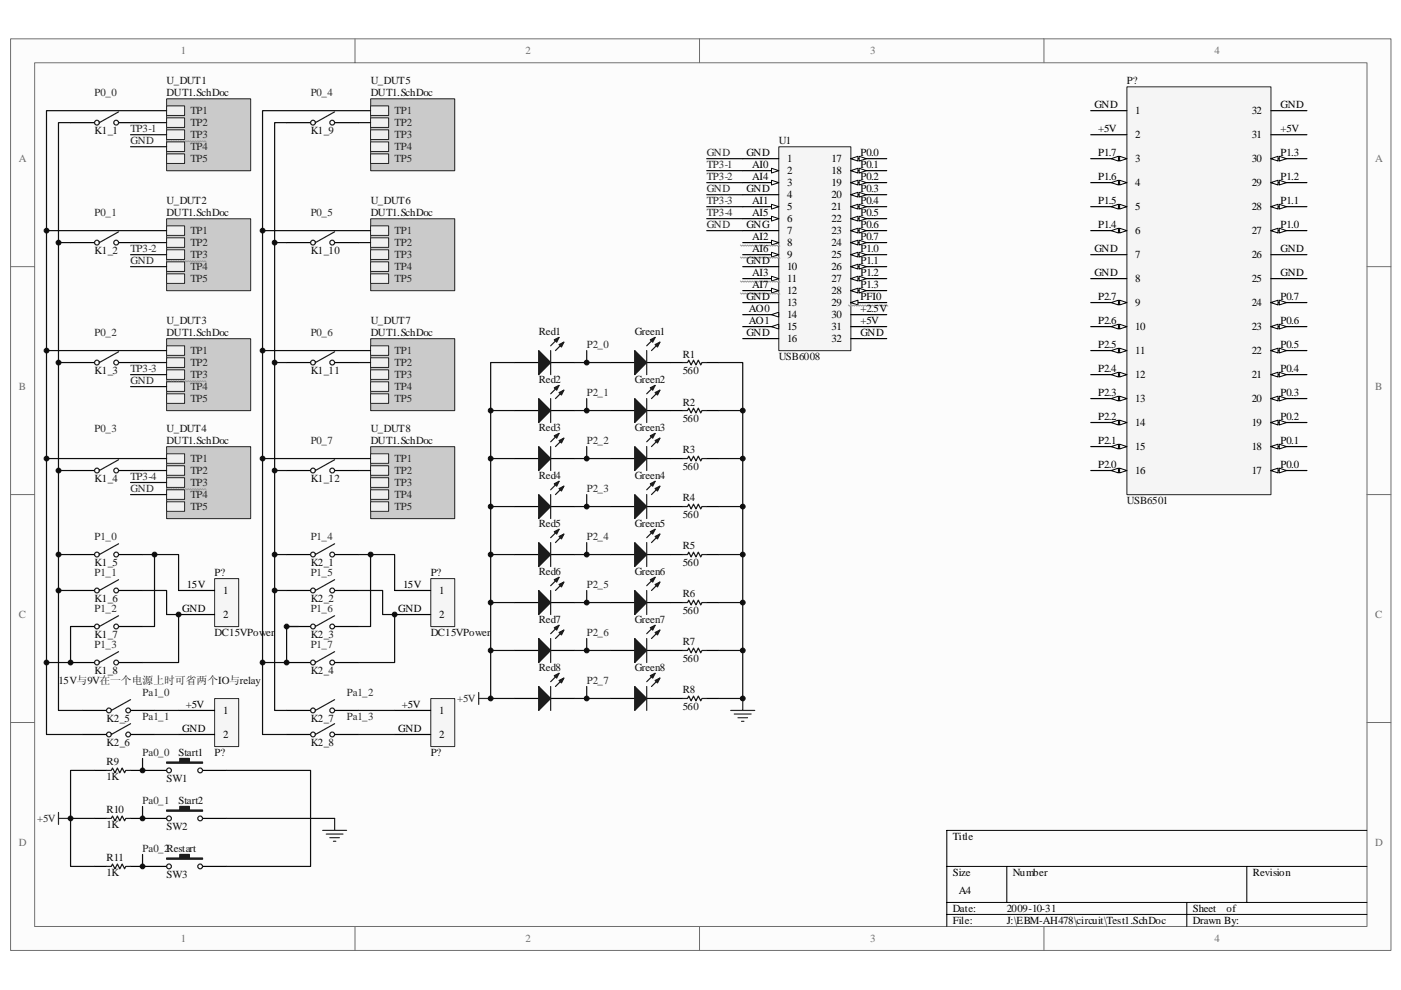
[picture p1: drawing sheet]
<svg xmlns="http://www.w3.org/2000/svg" width="297mm" height="210mm" viewBox="0 0 297 210" stroke-linecap="round" stroke-linejoin="round" font-family="sans-serif">
<path d="M2.3 8.3h292.6v193.3h-292.6z" fill="#fcfcfc"/>
<path d="M2.2 8.2h292.7v193.4h-292.7z" fill="none" stroke="#6e6e6e" stroke-width=".21"/>
<path d="M7.4 13.3h282.4v183.2h-282.4z" fill="#fcfcfc"/>
<g fill="none" stroke="#6e6e6e" stroke-width=".21">
<path d="M7.3 13.3h282.5v183.2h-282.5zM75.3 8.2v5.1M148.3 8.2v5.1M221.3 8.2v5.1M2.2 56.6h5.1M289.8 56.6h5.1M2.2 104.9h5.1M289.8 104.9h5.1M2.2 153.2h5.1M289.8 153.2h5.1M75.3 196.5v5.1M148.3 196.5v5.1"/>
<path d="M221.3 196.5v5.1"/>
</g>
<path d="M289.8 176.1h-89.1v20.4M200.7 183.8h89.1M200.7 191.4h89.1M200.7 194h89.1M213.5 183.8v7.6M251.6 191.4v5.1M264.3 183.8v7.6" fill="none" stroke="#000" stroke-width=".21"/>
<path d="M35.3 21h17.8v15.2h-17.8z" fill="#cacaca"/>
<path d="M35.3 21h17.8v15.2h-17.8z" fill="none" stroke="#262626" stroke-width=".21"/>
<g fill="#f0f0f0" stroke="#262626" stroke-width=".21">
<path d="M35.3 22.5h3.8v2h-3.8z" fill-rule="evenodd"/>
<path d="M35.3 25h3.8v2h-3.8z" fill-rule="evenodd"/>
<path d="M35.3 27.5h3.8v2.1h-3.8z" fill-rule="evenodd"/>
</g>
<path d="M35.3 29.8l.3 .3 .2-.3 .3 .3 .2-.3 .3 .3 .2-.3 .3 .3 .3-.3 .2 .3 .3-.3 .2 .3 .3-.3 .2 .3 .3-.3 .2 .3 .3-.3 .2 .3 .3-.3 .2 .3 .3-.3 .3 .3 .2-.3 .3 .3 .2-.3 .3 .3 .2-.3 .3 .3 .2-.3 .3 .3 .2-.3 .3 .3 .3-.3 .2 .3" fill="none" stroke="#9f9f9f" stroke-width=".21"/>
<g fill="#f0f0f0" stroke="#262626" stroke-width=".21">
<path d="M35.3 30.1h3.8v2h-3.8z" fill-rule="evenodd"/>
<path d="M35.3 32.6h3.8v2.1h-3.8z" fill-rule="evenodd"/>
</g>
<path d="M35.3 46.4h17.8v15.3h-17.8z" fill="#cacaca"/>
<path d="M35.3 46.4h17.8v15.3h-17.8z" fill="none" stroke="#262626" stroke-width=".21"/>
<g fill="#f0f0f0" stroke="#262626" stroke-width=".21">
<path d="M35.3 47.9h3.8v2h-3.8z" fill-rule="evenodd"/>
<path d="M35.3 50.4h3.8v2.1h-3.8z" fill-rule="evenodd"/>
<path d="M35.3 53h3.8v2h-3.8z" fill-rule="evenodd"/>
</g>
<path d="M35.3 55.3l.3 .2 .2-.2 .3 .2 .2-.2 .3 .2 .2-.2 .3 .2 .3-.2 .2 .2 .3-.2 .2 .2 .3-.2 .2 .2 .3-.2 .2 .2 .3-.2 .2 .2 .3-.2 .2 .2 .3-.2 .3 .2 .2-.2 .3 .2 .2-.2 .3 .2 .2-.2 .3 .2 .2-.2 .3 .2 .2-.2 .3 .2 .3-.2 .2 .2" fill="none" stroke="#9f9f9f" stroke-width=".21"/>
<g fill="#f0f0f0" stroke="#262626" stroke-width=".21">
<path d="M35.3 55.5h3.8v2.1h-3.8z" fill-rule="evenodd"/>
<path d="M35.3 58.1h3.8v2h-3.8z" fill-rule="evenodd"/>
</g>
<path d="M35.3 71.9h17.8v15.2h-17.8z" fill="#cacaca"/>
<path d="M35.3 71.8h17.8v15.3h-17.8z" fill="none" stroke="#262626" stroke-width=".21"/>
<g fill="#f0f0f0" stroke="#262626" stroke-width=".21">
<path d="M35.3 73.3h3.8v2.1h-3.8z" fill-rule="evenodd"/>
<path d="M35.3 75.9h3.8v2h-3.8z" fill-rule="evenodd"/>
<path d="M35.3 78.4h3.8v2.1h-3.8z" fill-rule="evenodd"/>
</g>
<path d="M35.3 80.7l.3 .3 .2-.3 .3 .3 .2-.3 .3 .3 .2-.3 .3 .3 .3-.3 .2 .3 .3-.3 .2 .3 .3-.3 .2 .3 .3-.3 .2 .3 .3-.3 .2 .3 .3-.3 .2 .3 .3-.3 .3 .3 .2-.3 .3 .3 .2-.3 .3 .3 .2-.3 .3 .3 .2-.3 .3 .3 .2-.3 .3 .3 .3-.3 .2 .3" fill="none" stroke="#9f9f9f" stroke-width=".21"/>
<g fill="#f0f0f0" stroke="#262626" stroke-width=".21">
<path d="M35.3 81h3.8v2h-3.8z" fill-rule="evenodd"/>
<path d="M35.3 83.5h3.8v2.1h-3.8z" fill-rule="evenodd"/>
</g>
<path d="M35.3 94.8h17.8v15.2h-17.8z" fill="#cacaca"/>
<path d="M35.3 94.7h17.8v15.3h-17.8z" fill="none" stroke="#262626" stroke-width=".21"/>
<g fill="#f0f0f0" stroke="#262626" stroke-width=".21">
<path d="M35.3 96.2h3.8v2.1h-3.8z" fill-rule="evenodd"/>
<path d="M35.3 98.8h3.8v2h-3.8z" fill-rule="evenodd"/>
<path d="M35.3 101.3h3.8v2.1h-3.8z" fill-rule="evenodd"/>
</g>
<path d="M35.3 103.6l.3 .3 .2-.3 .3 .3 .2-.3 .3 .3 .2-.3 .3 .3 .3-.3 .2 .3 .3-.3 .2 .3 .3-.3 .2 .3 .3-.3 .2 .3 .3-.3 .2 .3 .3-.3 .2 .3 .3-.3 .3 .3 .2-.3 .3 .3 .2-.3 .3 .3 .2-.3 .3 .3 .2-.3 .3 .3 .2-.3 .3 .3 .3-.3 .2 .3" fill="none" stroke="#9f9f9f" stroke-width=".21"/>
<g fill="#f0f0f0" stroke="#262626" stroke-width=".21">
<path d="M35.3 103.9h3.8v2h-3.8z" fill-rule="evenodd"/>
<path d="M35.3 106.4h3.8v2.1h-3.8z" fill-rule="evenodd"/>
</g>
<g fill="none" stroke="#000" stroke-width=".25">
<path d="M15 26h5M25.1 26h5.1M15 51.5h5M25.1 51.5h5.1M15 76.9h5M25.1 76.9h5.1M15 99.8h5M25.1 99.8h5.1M15 117.6h5M25.1 117.6h5.1M15 125.2h5M15 132.9h5"/>
<path d="M25.1 125.2h5.1M25.1 132.9h5.1M15 140.5h5M25.1 140.5h5.1"/>
</g>
<g fill="none" stroke="#1c1c1c" stroke-width=".25">
<path d="M25.1 23.7l-4 2.3M25.1 49.2l-4 2.3M25.1 74.6l-4 2.3M25.1 97.5l-4 2.3M25.1 115.3l-4 2.3M25.1 123l-4 2.2M25.1 130.6l-4 2.3M25.1 138.2l-4 2.3"/>
<circle cx="20.5" cy="26" r=".51"/>
<circle cx="24.6" cy="26" r=".51"/>
<circle cx="20.5" cy="51.5" r=".51"/>
<circle cx="24.6" cy="51.5" r=".51"/>
<circle cx="20.5" cy="76.9" r=".51"/>
<circle cx="24.6" cy="76.9" r=".51"/>
<circle cx="20.5" cy="99.8" r=".51"/>
<circle cx="24.6" cy="99.8" r=".51"/>
<circle cx="20.5" cy="117.6" r=".51"/>
<circle cx="24.6" cy="117.6" r=".51"/>
<circle cx="20.5" cy="125.2" r=".51"/>
<circle cx="20.6" cy="132.9" r=".51"/>
<circle cx="24.6" cy="125.2" r=".51"/>
<circle cx="24.6" cy="132.9" r=".51"/>
<circle cx="20.5" cy="140.5" r=".51"/>
<circle cx="24.6" cy="140.5" r=".51"/>
</g>
<g fill="none" stroke="#0e0e0e" stroke-width=".25">
<path d="M15 26h-2.6v73.8h2.6M30.2 26h5.1M35.3 23.5h-25.4v117h5.1v-7.6M9.9 48.9h25.4M12.4 51.5h2.6M30.2 51.5h5.1M9.9 74.4h25.4M12.4 76.9h2.6M30.2 76.9h5.1M9.9 97.3h25.4M12.4 99.8v25.4h2.6M30.2 99.8h5.1"/>
<path d="M12.4 117.6h2.6M30.2 117.6h7.7v7.6M32.8 117.6v15.3h-2.6M30.2 125.2h5.1v5.1h2.6v10.2h-7.7"/>
</g>
<path d="M165.1 31.2h15.3v43.2h-15.3z" fill="#f5f5f5"/>
<path d="M165.1 31.1h15.3v43.3h-15.3z" fill="none" stroke="#262626" stroke-width=".21"/>
<path d="M157.5 33.7h7.6M157.5 36.2h7.6" fill="none" stroke="#000" stroke-width=".25"/>
<path d="M163.6 35.7l1.5 .5-1.5 .5z" fill="#fcfcfc" stroke="#000" stroke-width=".21"/>
<path d="M157.5 38.7h7.6" fill="none" stroke="#000" stroke-width=".25"/>
<path d="M163.6 38.2l1.5 .5-1.5 .5z" fill="#fcfcfc" stroke="#000" stroke-width=".21"/>
<path d="M157.5 41.3h7.6M157.5 43.8h7.6" fill="none" stroke="#000" stroke-width=".25"/>
<path d="M163.6 43.3l1.5 .5-1.5 .5z" fill="#fcfcfc" stroke="#000" stroke-width=".21"/>
<path d="M157.5 46.4h7.6" fill="none" stroke="#000" stroke-width=".25"/>
<path d="M163.6 45.9l1.5 .5-1.5 .5z" fill="#fcfcfc" stroke="#000" stroke-width=".21"/>
<path d="M157.5 48.9h7.6M157.5 51.5h7.6" fill="none" stroke="#000" stroke-width=".25"/>
<path d="M163.6 50.9l1.5 .6-1.5 .5z" fill="#fcfcfc" stroke="#000" stroke-width=".21"/>
<path d="M157 52l.2 .2 .3-.2 .2 .2 .3-.2 .2 .2 .3-.2 .2 .2 .3-.2 .3 .2 .2-.2 .3 .2 .2-.2 .3 .2 .2-.2 .3 .2 .2-.2 .3 .2 .2-.2 .3 .2 .2-.2 .3 .2 .3-.2 .2 .2 .3-.2 .2 .2 .3-.2 .2 .2 .3-.2 .2 .2 .3-.2 .2 .2 .3-.2 .3 .2" fill="none" stroke="#9f9f9f" stroke-width=".21"/>
<path d="M157.5 54h7.6" fill="none" stroke="#000" stroke-width=".25"/>
<path d="M163.6 53.5l1.5 .5-1.5 .5z" fill="#fcfcfc" stroke="#000" stroke-width=".21"/>
<path d="M157 54.5l.2 .3 .3-.3 .2 .3 .3-.3 .2 .3 .3-.3 .2 .3 .3-.3 .3 .3 .2-.3 .3 .3 .2-.3 .3 .3 .2-.3 .3 .3 .2-.3 .3 .3 .2-.3 .3 .3 .2-.3 .3 .3 .3-.3 .2 .3 .3-.3 .2 .3 .3-.3 .2 .3 .3-.3 .2 .3 .3-.3 .2 .3 .3-.3 .3 .3" fill="none" stroke="#9f9f9f" stroke-width=".21"/>
<path d="M157.5 56.6h7.6M157.5 59.1h7.6" fill="none" stroke="#000" stroke-width=".25"/>
<path d="M163.6 58.6l1.5 .5-1.5 .5z" fill="#fcfcfc" stroke="#000" stroke-width=".21"/>
<path d="M157 59.6l.2 .3 .3-.3 .2 .3 .3-.3 .2 .3 .3-.3 .2 .3 .3-.3 .3 .3 .2-.3 .3 .3 .2-.3 .3 .3 .2-.3 .3 .3 .2-.3 .3 .3 .2-.3 .3 .3 .2-.3 .3 .3 .3-.3 .2 .3 .3-.3 .2 .3 .3-.3 .2 .3 .3-.3 .2 .3 .3-.3 .2 .3 .3-.3 .3 .3" fill="none" stroke="#9f9f9f" stroke-width=".21"/>
<path d="M157.5 61.6h7.6" fill="none" stroke="#000" stroke-width=".25"/>
<path d="M163.6 61.1l1.5 .5-1.5 .5z" fill="#fcfcfc" stroke="#000" stroke-width=".21"/>
<path d="M157 62.1l.2 .3 .3-.3 .2 .3 .3-.3 .2 .3 .3-.3 .2 .3 .3-.3 .3 .3 .2-.3 .3 .3 .2-.3 .3 .3 .2-.3 .3 .3 .2-.3 .3 .3 .2-.3 .3 .3 .2-.3 .3 .3 .3-.3 .2 .3 .3-.3 .2 .3 .3-.3 .2 .3 .3-.3 .2 .3 .3-.3 .2 .3 .3-.3 .3 .3" fill="none" stroke="#9f9f9f" stroke-width=".21"/>
<path d="M157.5 64.2h7.6M157.5 66.7h7.6" fill="none" stroke="#000" stroke-width=".25"/>
<path d="M163.6 66.7l1.5-.5v1z" fill="#fcfcfc" stroke="#000" stroke-width=".21"/>
<path d="M157.5 69.3h7.6" fill="none" stroke="#000" stroke-width=".25"/>
<path d="M163.6 69.3l1.5-.5v1z" fill="#fcfcfc" stroke="#000" stroke-width=".21"/>
<path d="M180.4 33.7h7.6M157.5 71.8h7.6" fill="none" stroke="#000" stroke-width=".25"/>
<g fill="#fcfcfc" stroke="#000" stroke-width=".21">
<path d="M180.4 33.7l1.5-.6v1.1z"/>
<path d="M182.2 33.1l1.5 .6-1.5 .5z"/>
</g>
<path d="M180.4 36.2h7.6" fill="none" stroke="#000" stroke-width=".25"/>
<g fill="#fcfcfc" stroke="#000" stroke-width=".21">
<path d="M180.4 36.2l1.5-.5v1z"/>
<path d="M182.2 35.7l1.5 .5-1.5 .5z"/>
</g>
<path d="M180.4 38.7h7.6" fill="none" stroke="#000" stroke-width=".25"/>
<g fill="#fcfcfc" stroke="#000" stroke-width=".21">
<path d="M180.4 38.7l1.5-.5v1z"/>
<path d="M182.2 38.2l1.5 .5-1.5 .5z"/>
</g>
<path d="M180.4 41.3h7.6" fill="none" stroke="#000" stroke-width=".25"/>
<g fill="#fcfcfc" stroke="#000" stroke-width=".21">
<path d="M180.4 41.3l1.5-.5v1z"/>
<path d="M182.2 40.8l1.5 .5-1.5 .5z"/>
</g>
<path d="M180.4 43.8h7.6" fill="none" stroke="#000" stroke-width=".25"/>
<g fill="#fcfcfc" stroke="#000" stroke-width=".21">
<path d="M180.4 43.8l1.5-.5v1z"/>
<path d="M182.2 43.3l1.5 .5-1.5 .5z"/>
</g>
<path d="M180.4 46.4h7.6" fill="none" stroke="#000" stroke-width=".25"/>
<g fill="#fcfcfc" stroke="#000" stroke-width=".21">
<path d="M180.4 46.4l1.5-.5v1z"/>
<path d="M182.2 45.9l1.5 .5-1.5 .5z"/>
</g>
<path d="M180.4 48.9h7.6" fill="none" stroke="#000" stroke-width=".25"/>
<g fill="#fcfcfc" stroke="#000" stroke-width=".21">
<path d="M180.4 48.9l1.5-.5v1z"/>
<path d="M182.2 48.4l1.5 .5-1.5 .5z"/>
</g>
<path d="M180.4 51.5h7.6" fill="none" stroke="#000" stroke-width=".25"/>
<g fill="#fcfcfc" stroke="#000" stroke-width=".21">
<path d="M180.4 51.5l1.5-.6v1.1z"/>
<path d="M182.2 50.9l1.5 .6-1.5 .5z"/>
</g>
<path d="M180.4 54h7.6" fill="none" stroke="#000" stroke-width=".25"/>
<g fill="#fcfcfc" stroke="#000" stroke-width=".21">
<path d="M180.4 54l1.5-.5v1z"/>
<path d="M182.2 53.5l1.5 .5-1.5 .5z"/>
</g>
<path d="M180.4 56.6h7.6" fill="none" stroke="#000" stroke-width=".25"/>
<g fill="#fcfcfc" stroke="#000" stroke-width=".21">
<path d="M180.4 56.6l1.5-.6v1.1z"/>
<path d="M182.2 56l1.5 .6-1.5 .5z"/>
</g>
<path d="M180.4 59.1h7.6" fill="none" stroke="#000" stroke-width=".25"/>
<g fill="#fcfcfc" stroke="#000" stroke-width=".21">
<path d="M180.4 59.1l1.5-.5v1z"/>
<path d="M182.2 58.6l1.5 .5-1.5 .5z"/>
</g>
<path d="M180.4 61.6h7.6" fill="none" stroke="#000" stroke-width=".25"/>
<g fill="#fcfcfc" stroke="#000" stroke-width=".21">
<path d="M180.4 61.6l1.5-.5v1z"/>
<path d="M182.2 61.1l1.5 .5-1.5 .5z"/>
</g>
<path d="M180.4 64.2h7.6" fill="none" stroke="#000" stroke-width=".25"/>
<path d="M180.4 64.2l1.5-.5v1z" fill="#fcfcfc" stroke="#000" stroke-width=".21"/>
<path d="M179.9 64.7l.2 .2 .3-.2 .2 .2 .3-.2 .2 .2 .3-.2 .2 .2 .3-.2 .3 .2 .2-.2 .3 .2 .2-.2 .3 .2 .2-.2 .3 .2 .2-.2 .3 .2 .2-.2 .3 .2 .3-.2 .2 .2 .3-.2 .2 .2 .3-.2 .2 .2 .3-.2 .2 .2 .3-.2 .2 .2 .3-.2 .2 .2 .3-.2 .3 .2" fill="none" stroke="#9f9f9f" stroke-width=".21"/>
<g fill="none" stroke="#000" stroke-width=".25">
<path d="M60.8 26h5M70.9 26h5.1M60.8 51.5h5M70.9 51.5h5.1M60.8 76.9h5M70.9 76.9h5.1M180.4 66.7h7.6M180.4 69.3h7.6M180.4 71.8h7.6M60.8 99.8h5M70.9 99.8h5.1M60.8 117.6h5"/>
<path d="M70.9 117.6h5.1M60.8 125.2h5M60.8 132.9h5M70.9 125.2h5.1M70.9 132.9h5.1M60.8 140.5h5M70.9 140.5h5.1"/>
</g>
<g fill="none" stroke="#1c1c1c" stroke-width=".25">
<path d="M70.9 23.7l-4 2.3M70.9 49.2l-4 2.3M70.9 74.6l-4 2.3M70.9 97.5l-4 2.3M70.9 115.3l-4 2.3M70.9 123l-4 2.2M70.9 130.6l-4 2.3M70.9 138.2l-4 2.3"/>
<circle cx="66.4" cy="26" r=".51"/>
<circle cx="70.4" cy="26" r=".51"/>
<circle cx="66.4" cy="51.5" r=".51"/>
<circle cx="70.4" cy="51.5" r=".51"/>
<circle cx="66.4" cy="76.9" r=".51"/>
<circle cx="70.4" cy="76.9" r=".51"/>
<circle cx="66.4" cy="99.8" r=".51"/>
<circle cx="70.4" cy="99.8" r=".51"/>
<circle cx="66.4" cy="117.6" r=".51"/>
<circle cx="70.4" cy="117.6" r=".51"/>
<circle cx="66.4" cy="125.2" r=".51"/>
<circle cx="66.4" cy="132.9" r=".51"/>
<circle cx="70.4" cy="125.2" r=".51"/>
<circle cx="70.4" cy="132.9" r=".51"/>
<circle cx="66.4" cy="140.5" r=".51"/>
<circle cx="70.4" cy="140.5" r=".51"/>
</g>
<g fill="none" stroke="#0e0e0e" stroke-width=".25">
<path d="M27.7 28.6h7.6M27.7 31.1h7.6M149.8 36.2h7.7M149.8 38.7h7.7M149.8 33.7h7.7M27.7 54h7.6M27.7 56.6h7.6M149.8 43.8h7.7M149.8 46.4h7.7M149.8 41.3h7.7M149.8 48.9h7.7M27.7 79.5h7.6"/>
<path d="M27.7 82h7.6M27.7 102.3h7.6M27.7 104.9h7.6"/>
</g>
<path d="M78.6 21h17.8v15.2h-17.8z" fill="#cacaca"/>
<path d="M78.6 21h17.8v15.2h-17.8z" fill="none" stroke="#262626" stroke-width=".21"/>
<g fill="#f0f0f0" stroke="#262626" stroke-width=".21">
<path d="M78.6 22.5h3.8v2h-3.8z" fill-rule="evenodd"/>
<path d="M78.6 25h3.8v2h-3.8z" fill-rule="evenodd"/>
<path d="M78.6 27.5h3.8v2.1h-3.8z" fill-rule="evenodd"/>
<path d="M78.6 30.1h3.8v2h-3.8z" fill-rule="evenodd"/>
<path d="M78.6 32.6h3.8v2.1h-3.8z" fill-rule="evenodd"/>
</g>
<path d="M78.6 46.4h17.8v15.3h-17.8z" fill="#cacaca"/>
<path d="M78.6 46.4h17.8v15.3h-17.8z" fill="none" stroke="#262626" stroke-width=".21"/>
<g fill="#f0f0f0" stroke="#262626" stroke-width=".21">
<path d="M78.6 47.9h3.8v2h-3.8z" fill-rule="evenodd"/>
<path d="M78.6 50.4h3.8v2.1h-3.8z" fill-rule="evenodd"/>
<path d="M78.6 53h3.8v2h-3.8z" fill-rule="evenodd"/>
<path d="M78.6 55.5h3.8v2.1h-3.8z" fill-rule="evenodd"/>
<path d="M78.6 58.1h3.8v2h-3.8z" fill-rule="evenodd"/>
</g>
<path d="M78.6 71.9h17.8v15.2h-17.8z" fill="#cacaca"/>
<path d="M78.6 71.8h17.8v15.3h-17.8z" fill="none" stroke="#262626" stroke-width=".21"/>
<g fill="#f0f0f0" stroke="#262626" stroke-width=".21">
<path d="M78.6 73.3h3.8v2.1h-3.8z" fill-rule="evenodd"/>
<path d="M78.6 75.9h3.8v2h-3.8z" fill-rule="evenodd"/>
<path d="M78.6 78.4h3.8v2.1h-3.8z" fill-rule="evenodd"/>
<path d="M78.6 81h3.8v2h-3.8z" fill-rule="evenodd"/>
<path d="M78.6 83.5h3.8v2.1h-3.8z" fill-rule="evenodd"/>
</g>
<path d="M78.6 94.8h17.8v15.2h-17.8z" fill="#cacaca"/>
<path d="M78.6 94.7h17.8v15.3h-17.8z" fill="none" stroke="#262626" stroke-width=".21"/>
<g fill="#f0f0f0" stroke="#262626" stroke-width=".21">
<path d="M78.6 96.2h3.8v2.1h-3.8z" fill-rule="evenodd"/>
<path d="M78.6 98.8h3.8v2h-3.8z" fill-rule="evenodd"/>
<path d="M78.6 101.3h3.8v2.1h-3.8z" fill-rule="evenodd"/>
<path d="M78.6 103.9h3.8v2h-3.8z" fill-rule="evenodd"/>
<path d="M78.6 106.4h3.8v2.1h-3.8z" fill-rule="evenodd"/>
</g>
<g fill="none" stroke="#0e0e0e" stroke-width=".25">
<path d="M60.8 26h-2.6v73.8h2.6M76 26h2.6M78.6 23.5h-22.9v117h5.1v-7.6h2.5M55.7 48.9h22.9M58.2 51.5h2.6M76 51.5h2.6M55.7 74.4h22.9M58.2 76.9h2.6M76 76.9h2.6M55.7 97.3h22.9M58.2 99.8v17.8h2.6M76 99.8h2.6"/>
<path d="M58.2 117.6v7.6h2.6M76 117.6h2.6v15.3h-2.6M78.6 117.6h5.1v7.6M76 125.2h5.1v5.1h2.6v10.2h-7.7"/>
</g>
<path d="M238.9 18.4h30.6v86.5h-30.6z" fill="#f5f5f5"/>
<path d="M238.9 18.4h30.6v86.5h-30.6z" fill="none" stroke="#262626" stroke-width=".21"/>
<path d="M231.3 23.5h7.6M231.3 28.6h7.6M231.3 33.7h7.6" fill="none" stroke="#000" stroke-width=".25"/>
<g fill="#fcfcfc" stroke="#000" stroke-width=".21">
<path d="M237.4 33.1l1.5 .6-1.5 .5z"/>
<path d="M235.6 33.7l1.5-.6v1.1z"/>
</g>
<path d="M231.3 38.7h7.6" fill="none" stroke="#000" stroke-width=".25"/>
<g fill="#fcfcfc" stroke="#000" stroke-width=".21">
<path d="M237.4 38.2l1.5 .5-1.5 .5z"/>
<path d="M235.6 38.7l1.5-.5v1z"/>
</g>
<path d="M231.3 43.8h7.6" fill="none" stroke="#000" stroke-width=".25"/>
<g fill="#fcfcfc" stroke="#000" stroke-width=".21">
<path d="M237.4 43.3l1.5 .5-1.5 .5z"/>
<path d="M235.6 43.8l1.5-.5v1z"/>
</g>
<path d="M231.3 48.9h7.6" fill="none" stroke="#000" stroke-width=".25"/>
<g fill="#fcfcfc" stroke="#000" stroke-width=".21">
<path d="M237.4 48.4l1.5 .5-1.5 .5z"/>
<path d="M235.6 48.9l1.5-.5v1z"/>
</g>
<path d="M231.3 54h7.6M231.3 59.1h7.6M231.3 64.2h7.6" fill="none" stroke="#000" stroke-width=".25"/>
<g fill="#fcfcfc" stroke="#000" stroke-width=".21">
<path d="M237.4 63.7l1.5 .5-1.5 .5z"/>
<path d="M235.6 64.2l1.5-.5v1z"/>
</g>
<path d="M231.3 69.3h7.6" fill="none" stroke="#000" stroke-width=".25"/>
<g fill="#fcfcfc" stroke="#000" stroke-width=".21">
<path d="M237.4 68.8l1.5 .5-1.5 .5z"/>
<path d="M235.6 69.3l1.5-.5v1z"/>
</g>
<path d="M231.3 74.4h7.6" fill="none" stroke="#000" stroke-width=".25"/>
<g fill="#fcfcfc" stroke="#000" stroke-width=".21">
<path d="M237.4 73.9l1.5 .5-1.5 .5z"/>
<path d="M235.6 74.4l1.5-.5v1z"/>
</g>
<path d="M231.3 79.5h7.6" fill="none" stroke="#000" stroke-width=".25"/>
<g fill="#fcfcfc" stroke="#000" stroke-width=".21">
<path d="M237.4 79l1.5 .5-1.5 .5z"/>
<path d="M235.6 79.5l1.5-.5v1z"/>
</g>
<path d="M231.3 84.5h7.6" fill="none" stroke="#000" stroke-width=".25"/>
<g fill="#fcfcfc" stroke="#000" stroke-width=".21">
<path d="M237.4 84l1.5 .5-1.5 .5z"/>
<path d="M235.6 84.5l1.5-.5v1z"/>
</g>
<path d="M231.3 89.6h7.6" fill="none" stroke="#000" stroke-width=".25"/>
<g fill="#fcfcfc" stroke="#000" stroke-width=".21">
<path d="M237.4 89.1l1.5 .5-1.5 .5z"/>
<path d="M235.6 89.6l1.5-.5v1z"/>
</g>
<path d="M231.3 94.7h7.6" fill="none" stroke="#000" stroke-width=".25"/>
<g fill="#fcfcfc" stroke="#000" stroke-width=".21">
<path d="M237.4 94.2l1.5 .5-1.5 .5z"/>
<path d="M235.6 94.7l1.5-.5v1z"/>
</g>
<path d="M231.3 99.8h7.6" fill="none" stroke="#000" stroke-width=".25"/>
<g fill="#fcfcfc" stroke="#000" stroke-width=".21">
<path d="M237.4 99.3l1.5 .5-1.5 .5z"/>
<path d="M235.6 99.8l1.5-.5v1z"/>
</g>
<path d="M269.4 99.8h7.7" fill="none" stroke="#000" stroke-width=".25"/>
<g fill="#fcfcfc" stroke="#000" stroke-width=".21">
<path d="M269.4 99.8l1.6-.5v1z"/>
<path d="M271.2 99.3l1.6 .5-1.6 .5z"/>
</g>
<path d="M269.4 94.7h7.7" fill="none" stroke="#000" stroke-width=".25"/>
<g fill="#fcfcfc" stroke="#000" stroke-width=".21">
<path d="M269.4 94.7l1.6-.5v1z"/>
<path d="M271.2 94.2l1.6 .5-1.6 .5z"/>
</g>
<path d="M269.4 89.6h7.7" fill="none" stroke="#000" stroke-width=".25"/>
<g fill="#fcfcfc" stroke="#000" stroke-width=".21">
<path d="M269.4 89.6l1.6-.5v1z"/>
<path d="M271.2 89.1l1.6 .5-1.6 .5z"/>
</g>
<path d="M269.4 84.5h7.7" fill="none" stroke="#000" stroke-width=".25"/>
<g fill="#fcfcfc" stroke="#000" stroke-width=".21">
<path d="M269.4 84.5l1.6-.5v1z"/>
<path d="M271.2 84l1.6 .5-1.6 .5z"/>
</g>
<path d="M269.4 79.5h7.7" fill="none" stroke="#000" stroke-width=".25"/>
<g fill="#fcfcfc" stroke="#000" stroke-width=".21">
<path d="M269.4 79.5l1.6-.5v1z"/>
<path d="M271.2 79l1.6 .5-1.6 .5z"/>
</g>
<path d="M269.4 74.4h7.7" fill="none" stroke="#000" stroke-width=".25"/>
<g fill="#fcfcfc" stroke="#000" stroke-width=".21">
<path d="M269.4 74.4l1.6-.5v1z"/>
<path d="M271.2 73.9l1.6 .5-1.6 .5z"/>
</g>
<path d="M269.4 69.3h7.7" fill="none" stroke="#000" stroke-width=".25"/>
<g fill="#fcfcfc" stroke="#000" stroke-width=".21">
<path d="M269.4 69.3l1.6-.5v1z"/>
<path d="M271.2 68.8l1.6 .5-1.6 .5z"/>
</g>
<path d="M269.4 64.2h7.7" fill="none" stroke="#000" stroke-width=".25"/>
<g fill="#fcfcfc" stroke="#000" stroke-width=".21">
<path d="M269.4 64.2l1.6-.5v1z"/>
<path d="M271.2 63.7l1.6 .5-1.6 .5z"/>
</g>
<path d="M269.4 59.1h7.7M269.4 54h7.7M269.4 48.9h7.7" fill="none" stroke="#000" stroke-width=".25"/>
<g fill="#fcfcfc" stroke="#000" stroke-width=".21">
<path d="M269.4 48.9l1.6-.5v1z"/>
<path d="M271.2 48.4l1.6 .5-1.6 .5z"/>
</g>
<path d="M269.4 43.8h7.7" fill="none" stroke="#000" stroke-width=".25"/>
<g fill="#fcfcfc" stroke="#000" stroke-width=".21">
<path d="M269.4 43.8l1.6-.5v1z"/>
<path d="M271.2 43.3l1.6 .5-1.6 .5z"/>
</g>
<path d="M269.4 38.7h7.7" fill="none" stroke="#000" stroke-width=".25"/>
<g fill="#fcfcfc" stroke="#000" stroke-width=".21">
<path d="M269.4 38.7l1.6-.5v1z"/>
<path d="M271.2 38.2l1.6 .5-1.6 .5z"/>
</g>
<path d="M269.4 33.7h7.7" fill="none" stroke="#000" stroke-width=".25"/>
<g fill="#fcfcfc" stroke="#000" stroke-width=".21">
<path d="M269.4 33.7l1.6-.6v1.1z"/>
<path d="M271.2 33.1l1.6 .6-1.6 .5z"/>
</g>
<g fill="none" stroke="#000" stroke-width=".25">
<path d="M269.4 28.6h7.7M269.4 23.5h7.7M109.1 76.9h5.1M116.8 76.9h5M129.5 76.9h5.1M137.1 76.9h5.1M109.1 87.1h5.1M109.1 97.3h5.1M116.8 87.1h5M116.8 97.3h5M129.5 87.1h5.1M129.5 97.3h5.1"/>
<path d="M137.1 87.1h5.1M137.1 97.3h5.1M109.1 117.6h5.1M109.1 107.4h5.1M116.8 117.6h5M116.8 107.4h5M129.5 117.6h5.1M129.5 107.4h5.1M137.1 117.6h5.1M137.1 107.4h5.1M109.1 127.8h5.1M109.1 138h5.1"/>
<path d="M116.8 127.8h5M116.8 138h5M129.5 127.8h5.1M129.5 138h5.1M137.1 127.8h5.1M137.1 138h5.1M109.1 148.1h5.1M116.8 148.1h5M129.5 148.1h5.1M137.1 148.1h5.1M20 173.6h2.6M27.7 173.6h7.6"/>
<path d="M30.2 163.4h5.1M42.9 173.6h5.1M42.9 163.4h5.1M20 183.8h2.6M27.7 183.8h7.6M42.9 183.8h5.1"/>
</g>
<g fill="#1c1c1c" stroke="#1c1c1c" stroke-width=".25">
<path d="M114.2 84.5l2.6 2.6-2.6 2.5z"/>
<path d="M118.5 83.3l1-.5-.5 1z"/>
<path d="M117.5 82.3l1-.6-.5 1.1z"/>
<path d="M114.2 74.4l2.6 2.5-2.6 2.6z"/>
<path d="M118.5 73.1l1-.5-.5 1z"/>
<path d="M117.5 72.1l1-.5-.5 1z"/>
<path d="M134.6 74.4l2.5 2.5-2.5 2.6z"/>
<path d="M138.9 73.1l1-.5-.5 1z"/>
<path d="M137.9 72.1l1-.5-.5 1z"/>
<path d="M134.6 84.5l2.5 2.6-2.5 2.5z"/>
<path d="M138.9 83.3l1-.5-.5 1z"/>
<path d="M137.9 82.3l1-.6-.5 1.1z"/>
<path d="M114.2 125.2l2.6 2.6-2.6 2.5z"/>
<path d="M118.5 124l1-.5-.5 1z"/>
<path d="M117.5 123l1-.6-.5 1.1z"/>
<path d="M114.2 115.1l2.6 2.5-2.6 2.6z"/>
<path d="M118.5 113.8l1-.5-.5 1z"/>
<path d="M117.5 112.8l1-.5-.5 1z"/>
<path d="M134.6 115.1l2.5 2.5-2.5 2.6z"/>
<path d="M138.9 113.8l1-.5-.5 1z"/>
<path d="M137.9 112.8l1-.5-.5 1z"/>
<path d="M134.6 125.2l2.5 2.6-2.5 2.5z"/>
<path d="M138.9 124l1-.5-.5 1z"/>
<path d="M137.9 123l1-.6-.5 1.1z"/>
<path d="M114.2 104.9l2.6 2.5-2.6 2.6z"/>
<path d="M118.5 103.6l1-.5-.5 1z"/>
<path d="M117.5 102.6l1-.5-.5 1z"/>
<path d="M114.2 94.7l2.6 2.6-2.6 2.5z"/>
<path d="M118.5 93.5l1-.6-.5 1.1z"/>
<path d="M117.5 92.4l1-.5-.5 1z"/>
<path d="M134.6 94.7l2.5 2.6-2.5 2.5z"/>
<path d="M138.9 93.5l1-.6-.5 1.1z"/>
<path d="M137.9 92.4l1-.5-.5 1z"/>
<path d="M134.6 104.9l2.5 2.5-2.5 2.6z"/>
<path d="M138.9 103.6l1-.5-.5 1z"/>
<path d="M137.9 102.6l1-.5-.5 1z"/>
<path d="M114.2 145.6l2.6 2.5-2.6 2.6z"/>
<path d="M118.5 144.3l1-.5-.5 1z"/>
<path d="M117.5 143.3l1-.5-.5 1z"/>
<path d="M114.2 135.4l2.6 2.6-2.6 2.5z"/>
<path d="M118.5 134.2l1-.6-.5 1.1z"/>
<path d="M117.5 133.1l1-.5-.5 1z"/>
<path d="M134.6 135.4l2.5 2.6-2.5 2.5z"/>
<path d="M138.9 134.2l1-.6-.5 1.1z"/>
<path d="M137.9 133.1l1-.5-.5 1z"/>
<path d="M134.6 145.6l2.5 2.5-2.5 2.6z"/>
<path d="M138.9 144.3l1-.5-.5 1z"/>
<path d="M137.9 143.3l1-.5-.5 1z"/>
<path d="M35.3 171.8h2.8v-.8h2v.8h2.8v.3h-7.6z" fill-rule="evenodd"/>
<path d="M35.3 161.6h2.8v-.7h2v.7h2.8v.3h-7.6z" fill-rule="evenodd"/>
<path d="M35.3 182h2.8v-.8h2v.8h2.8v.2h-7.6z" fill-rule="evenodd"/>
</g>
<g fill="none" stroke="#1c1c1c" stroke-width=".25">
<path d="M116.8 74.4v5.1M118.5 71.6l-1.7 1.7M119.5 72.6l-1.7 1.8M137.1 74.4v5.1M138.9 71.6l-1.8 1.7M139.9 72.6l-1.8 1.8M116.8 84.5v5.1M116.8 94.7v5.1M118.5 81.7l-1.7 1.8M118.5 91.9l-1.7 1.8M119.5 82.8l-1.7 1.7M119.5 92.9l-1.7 1.8"/>
<path d="M137.1 84.5v5.1M137.1 94.7v5.1M138.9 81.7l-1.8 1.8M138.9 91.9l-1.8 1.8M139.9 82.8l-1.8 1.7M139.9 92.9l-1.8 1.8M116.8 104.9v5.1M116.8 115.1v5.1M118.5 112.3l-1.7 1.7M118.5 102.1l-1.7 1.8M119.5 103.1l-1.7 1.8M119.5 113.3l-1.7 1.8"/>
<path d="M137.1 104.9v5.1M137.1 115.1v5.1M138.9 112.3l-1.8 1.7M138.9 102.1l-1.8 1.8M139.9 103.1l-1.8 1.8M139.9 113.3l-1.8 1.8M116.8 125.2v5.1M116.8 135.4v5.1M118.5 122.4l-1.7 1.8M118.5 132.6l-1.7 1.8M119.5 123.5l-1.7 1.7M119.5 133.6l-1.7 1.8"/>
<path d="M137.1 125.2v5.1M137.1 135.4v5.1M138.9 122.4l-1.8 1.8M138.9 132.6l-1.8 1.8M139.9 123.5l-1.8 1.7M139.9 133.6l-1.8 1.8M116.8 145.6v5.1M118.5 142.8l-1.7 1.8M119.5 143.8l-1.7 1.8M137.1 145.6v5.1M138.9 142.8l-1.8 1.8M139.9 143.8l-1.8 1.8"/>
<path d="M22.6 173.6h1l.3-.5 .5 1 .5-1 .5 1 .5-1 .5 1 .3-.5h1M22.6 183.8h1l.3-.5 .5 1 .5-1 .5 1 .5-1 .5 1 .3-.5h1"/>
<circle cx="35.8" cy="163.4" r=".51"/>
<circle cx="35.8" cy="173.6" r=".51"/>
<circle cx="42.4" cy="173.6" r=".51"/>
<circle cx="42.4" cy="163.4" r=".51"/>
<circle cx="35.8" cy="183.8" r=".51"/>
<circle cx="42.4" cy="183.8" r=".51"/>
</g>
<g fill="none" stroke="#262626" stroke-width=".25">
<path d="M101.5 146.9v2.5M101.5 148.1h2.5M154.9 150.7h5.1M155.7 151.4h3.6M156.5 152.2h2M157.2 153h.5M157.5 148.1v2.6M12.4 172.3v2.6M12.4 173.6h2.6M68.4 176.1h5.1M69.2 176.9h3.5M69.9 177.7h2.1"/>
<path d="M70.7 178.4h.5M70.9 173.6v2.5"/>
</g>
<g fill="none" stroke="#0e0e0e" stroke-width=".25">
<path d="M121.8 76.9h7.7M124.4 74.4v2.5M121.8 87.1h7.7M121.8 97.3h7.7M124.4 84.5v2.6M124.4 94.7v2.6M121.8 117.6h7.7M121.8 107.4h7.7M124.4 104.9v2.5M124.4 115.1v2.5M121.8 127.8h7.7M121.8 138h7.7"/>
<path d="M124.4 125.2v2.6M124.4 135.4v2.6M121.8 148.1h7.7M124.4 145.6v2.5M48 173.6h22.9"/>
</g>
<path d="M45.5 122.7h5.1v10.2h-5.1z" fill="#f5f5f5"/>
<path d="M45.5 122.7h5.1v10.2h-5.1z" fill="none" stroke="#262626" stroke-width=".21"/>
<path d="M37.9 125.2h7.6M37.9 130.3h7.6" fill="none" stroke="#000" stroke-width=".25"/>
<path d="M91.4 122.7h5v10.2h-5z" fill="#f5f5f5"/>
<path d="M91.3 122.7h5.1v10.2h-5.1z" fill="none" stroke="#262626" stroke-width=".21"/>
<path d="M83.7 125.2h7.6M83.7 130.3h7.6" fill="none" stroke="#000" stroke-width=".25"/>
<path d="M45.5 148.2h5.1v10.1h-5.1z" fill="#f5f5f5"/>
<path d="M45.5 148.2h5.1v10.1h-5.1z" fill="none" stroke="#262626" stroke-width=".21"/>
<path d="M37.9 150.7h7.6M37.9 155.8h7.6" fill="none" stroke="#000" stroke-width=".25"/>
<path d="M91.4 148.2h5v10.1h-5z" fill="#f5f5f5"/>
<path d="M91.3 148.2h5.1v10.1h-5.1z" fill="none" stroke="#262626" stroke-width=".21"/>
<g fill="none" stroke="#000" stroke-width=".25">
<path d="M142.2 76.9h2.5M149.8 76.9h2.6M142.2 87.1h2.5M142.2 97.3h2.5M149.8 87.1h2.6M149.8 97.3h2.6M142.2 107.4h2.5M142.2 117.6h2.5M149.8 107.4h2.6M149.8 117.6h2.6M142.2 127.8h2.5M142.2 138h2.5"/>
<path d="M149.8 127.8h2.6M149.8 138h2.6M17.5 150.7h5.1M17.5 155.8h5.1M27.7 150.7h5.1M27.7 155.8h5.1M60.8 150.7h5M60.8 155.8h5M70.9 150.7h5.1M70.9 155.8h5.1M83.7 150.7h7.6M83.7 155.8h7.6"/>
<path d="M142.2 148.1h2.5M149.8 148.1h2.6M20 163.4h2.6M27.7 163.4h2.5"/>
</g>
<g fill="none" stroke="#1c1c1c" stroke-width=".25">
<path d="M144.7 76.9h1.1l.2-.5 .5 1 .5-1 .5 1 .6-1 .5 1 .2-.5h1M144.7 87.1h1.1l.2-.5 .5 1 .5-1 .5 1 .6-1 .5 1 .2-.5h1M144.7 97.3h1.1l.2-.5 .5 1 .5-1 .5 1 .6-1 .5 1 .2-.5h1M144.7 107.4h1.1l.2-.5 .5 1 .5-1 .5 1 .6-1 .5 1 .2-.5h1M144.7 117.6h1.1l.2-.5 .5 1 .5-1 .5 1 .6-1 .5 1 .2-.5h1M144.7 127.8h1.1l.2-.5 .5 1 .5-1 .5 1 .6-1 .5 1 .2-.5h1M144.7 138h1.1l.2-.5 .5 1 .5-1 .5 1 .6-1 .5 1 .2-.5h1M27.7 148.4l-4.1 2.3M27.7 153.5l-4.1 2.3M70.9 148.4l-4 2.3M70.9 153.5l-4 2.3M144.7 148.1h1.1l.2-.5 .5 1.1 .5-1.1 .5 1.1 .6-1.1 .5 1.1 .2-.6h1"/>
<path d="M22.6 163.4h1l.3-.5 .5 1 .5-1 .5 1 .5-1 .5 1 .3-.5h1"/>
<circle cx="23.1" cy="150.7" r=".51"/>
<circle cx="23.1" cy="155.8" r=".51"/>
<circle cx="27.2" cy="150.7" r=".51"/>
<circle cx="27.2" cy="155.8" r=".51"/>
<circle cx="66.4" cy="150.7" r=".51"/>
<circle cx="66.4" cy="155.8" r=".51"/>
<circle cx="70.4" cy="150.7" r=".51"/>
<circle cx="70.4" cy="155.8" r=".51"/>
</g>
<g fill="none" stroke="#0e0e0e" stroke-width=".25">
<path d="M109.1 76.9h-5.1v71.2h5.1M152.4 76.9h5.1v71.2h-5.1M104 87.1h5.1M104 97.3h5.1M152.4 87.1h5.1M152.4 97.3h5.1M104 107.4h5.1M104 117.6h5.1M152.4 107.4h5.1M152.4 117.6h5.1M12.4 125.2v25.5h5.1M58.2 125.2v25.5h2.6"/>
<path d="M104 127.8h5.1M104 138h5.1M152.4 127.8h5.1M152.4 138h5.1M9.9 140.5v15.3h7.6M32.8 150.7h5.1M32.8 155.8h5.1M55.7 140.5v15.3h5.1M76 150.7h7.7M76 155.8h7.7M20 163.4h-5v10.2M20 173.6h-5v10.2h5"/>
<path d="M30.2 160.9v2.5M30.2 171v2.6M48 163.4h17.8v20.4h-17.8M30.2 181.2v2.6"/>
</g>
<g fill="#0e0e0e" stroke="#0e0e0e" stroke-width=".21">
<circle cx="9.9" cy="140.5" r=".51"/>
<circle cx="9.9" cy="97.3" r=".51"/>
<circle cx="9.9" cy="74.4" r=".51"/>
<circle cx="9.9" cy="48.9" r=".51"/>
<circle cx="12.4" cy="125.2" r=".52"/>
<circle cx="12.4" cy="117.6" r=".52"/>
<circle cx="12.4" cy="99.8" r=".52"/>
<circle cx="12.4" cy="76.9" r=".52"/>
<circle cx="12.4" cy="51.5" r=".52"/>
<circle cx="15" cy="173.6" r=".51"/>
<circle cx="15" cy="140.5" r=".51"/>
<circle cx="30.2" cy="183.8" r=".51"/>
<circle cx="30.2" cy="173.6" r=".51"/>
<circle cx="30.2" cy="163.4" r=".51"/>
<circle cx="32.8" cy="117.6" r=".51"/>
<circle cx="37.9" cy="130.3" r=".51"/>
<circle cx="55.7" cy="140.5" r=".51"/>
<circle cx="55.7" cy="97.3" r=".51"/>
<circle cx="55.7" cy="74.4" r=".51"/>
<circle cx="55.7" cy="48.9" r=".51"/>
<circle cx="58.2" cy="125.2" r=".51"/>
<circle cx="58.2" cy="117.6" r=".51"/>
<circle cx="58.2" cy="99.8" r=".51"/>
<circle cx="58.2" cy="76.9" r=".51"/>
<circle cx="58.2" cy="51.5" r=".51"/>
<circle cx="60.8" cy="140.5" r=".51"/>
<circle cx="60.8" cy="132.9" r=".51"/>
<circle cx="78.6" cy="117.6" r=".52"/>
<circle cx="83.7" cy="130.3" r=".51"/>
<circle cx="104" cy="148.1" r=".51"/>
<circle cx="104" cy="138" r=".51"/>
<circle cx="104" cy="127.8" r=".51"/>
<circle cx="104" cy="117.6" r=".51"/>
<circle cx="104" cy="107.4" r=".51"/>
<circle cx="104" cy="97.3" r=".51"/>
<circle cx="104" cy="87.1" r=".51"/>
<circle cx="124.4" cy="148.1" r=".51"/>
<circle cx="124.4" cy="138" r=".51"/>
<circle cx="124.4" cy="127.8" r=".51"/>
<circle cx="124.4" cy="117.6" r=".51"/>
<circle cx="124.4" cy="107.4" r=".51"/>
<circle cx="124.4" cy="97.3" r=".51"/>
<circle cx="124.4" cy="87.1" r=".51"/>
<circle cx="124.4" cy="76.9" r=".51"/>
<circle cx="157.5" cy="148.1" r=".51"/>
<circle cx="157.5" cy="138" r=".51"/>
<circle cx="157.5" cy="127.8" r=".51"/>
<circle cx="157.5" cy="117.6" r=".51"/>
<circle cx="157.5" cy="107.4" r=".51"/>
<circle cx="157.5" cy="97.3" r=".51"/>
<circle cx="157.5" cy="87.1" r=".51"/>
</g>
<g font-size="2.3" fill="#706f64">
<text x="38.4" y="11.5">1</text>
<text x="111.4" y="11.5">2</text>
<text x="184.5" y="11.5">3</text>
<text x="257.5" y="11.5">4</text>
<text x="4" y="34.4">A</text>
<text x="291.6" y="34.4">A</text>
<text x="4" y="82.7">B</text>
<text x="291.6" y="82.7">B</text>
<text x="4" y="131">C</text>
<text x="291.6" y="131">C</text>
<text x="4" y="179.4">D</text>
<text x="291.6" y="179.4">D</text>
<text x="38.4" y="199.7">1</text>
<text x="111.4" y="199.7">2</text>
<text x="184.5" y="199.7">3</text>
<text x="257.5" y="199.7">4</text>
</g>
<g font-size="2.3" fill="#0e0e0e">
<text x="35.3" y="17.8">U_DUT1</text>
<text x="78.6" y="17.8">U_DUT5</text>
<text x="238.9" y="17.8">P?</text>
<text x="35.3" y="20.4">DUT1.SchDoc</text>
<text x="78.6" y="20.4">DUT1.SchDoc</text>
<text x="20.1" y="28.5">K1_1</text>
<text x="65.9" y="28.5">K1_9</text>
<text x="165.1" y="30.5">U1</text>
<text x="35.3" y="43.3">U_DUT2</text>
<text x="35.3" y="45.8">DUT1.SchDoc</text>
<text x="78.6" y="43.3">U_DUT6</text>
<text x="78.6" y="45.8">DUT1.SchDoc</text>
<text x="20.1" y="54">K1_2</text>
<text x="65.9" y="54">K1_10</text>
<text x="35.3" y="68.7">U_DUT3</text>
<text x="35.3" y="71.2">DUT1.SchDoc</text>
<text x="78.6" y="68.7">U_DUT7</text>
<text x="78.6" y="71.2">DUT1.SchDoc</text>
<text x="114.2" y="71">Red1</text>
<text x="134.6" y="71">Green1</text>
<text x="144.8" y="75.8">R1</text>
<text x="165.1" y="76.3">USB6008</text>
<text x="20.1" y="79.4">K1_3</text>
<text x="65.9" y="79.4">K1_11</text>
<text x="114.2" y="81.2">Red2</text>
<text x="134.6" y="81.2">Green2</text>
<text x="144.8" y="79.4">560</text>
<text x="144.8" y="89.6">560</text>
<text x="144.8" y="86">R2</text>
<text x="35.3" y="91.6">U_DUT4</text>
<text x="35.3" y="94.1">DUT1.SchDoc</text>
<text x="78.6" y="91.6">U_DUT8</text>
<text x="78.6" y="94.1">DUT1.SchDoc</text>
<text x="114.2" y="91.4">Red3</text>
<text x="134.6" y="91.4">Green3</text>
<text x="114.2" y="101.5">Red4</text>
<text x="134.6" y="101.5">Green4</text>
<text x="144.8" y="99.8">560</text>
<text x="144.8" y="96.2">R3</text>
<text x="20.1" y="102.3">K1_4</text>
<text x="65.9" y="102.3">K1_12</text>
<text x="144.8" y="106.4">R4</text>
<text x="238.9" y="106.9">USB6501</text>
<text x="114.2" y="111.7">Red5</text>
<text x="134.6" y="111.7">Green5</text>
<text x="144.8" y="109.9">560</text>
<text x="144.8" y="116.5">R5</text>
<text x="20.1" y="120.1">K1_5</text>
<text x="45.5" y="122.1">P?</text>
<text x="65.9" y="120.1">K2_1</text>
<text x="91.3" y="122.1">P?</text>
<text x="114.2" y="121.9">Red6</text>
<text x="134.6" y="121.9">Green6</text>
<text x="144.8" y="120.1">560</text>
<text x="20.1" y="127.7">K1_6</text>
<text x="65.9" y="127.7">K2_2</text>
<text x="144.8" y="130.3">560</text>
<text x="144.8" y="126.7">R6</text>
<text x="20.1" y="135.4">K1_7</text>
<text x="45.5" y="134.9">DC15VPower</text>
<text x="65.9" y="135.4">K2_3</text>
<text x="91.3" y="134.9">DC15VPower</text>
<text x="114.2" y="132.1">Red7</text>
<text x="134.6" y="132.1">Green7</text>
<text x="144.8" y="136.9">R7</text>
<text x="20.1" y="143">K1_8</text>
<text x="65.9" y="143">K2_4</text>
<text x="114.2" y="142.2">Red8</text>
<text x="134.6" y="142.2">Green8</text>
<text x="144.8" y="140.5">560</text>
<text x="12.4" y="145">15V与9V在一个电源上时可省两个IO与relay</text>
<text x="144.8" y="147.1">R8</text>
<text x="22.6" y="153.2">K2_5</text>
<text x="65.9" y="153.2">K2_7</text>
<text x="144.8" y="150.6">560</text>
<text x="22.6" y="158.3">K2_6</text>
<text x="37.9" y="160.3">Start1</text>
<text x="45.5" y="160.3">P?</text>
<text x="65.9" y="158.3">K2_8</text>
<text x="91.3" y="160.3">P?</text>
<text x="22.6" y="165.4">1K</text>
<text x="22.6" y="162.3">R9</text>
<text x="35.3" y="165.9">SW1</text>
<text x="22.6" y="172.5">R10</text>
<text x="37.9" y="170.5">Start2</text>
<text x="22.6" y="175.6">1K</text>
<text x="35.3" y="176.1">SW2</text>
<text x="22.6" y="185.8">1K</text>
<text x="22.6" y="182.7">R11</text>
<text x="35.3" y="186.3">SW3</text>
</g>
<g font-size="2.3" fill="#262626">
<text x="20.1" y="20.4">P0_0</text>
<text x="65.9" y="20.4">P0_4</text>
<text x="27.7" y="28">TP3-1</text>
<text x="40.4" y="24.2">TP1</text>
<text x="40.4" y="26.7">TP2</text>
<text x="40.4" y="29.3">TP3</text>
<text x="83.7" y="24.2">TP1</text>
<text x="83.7" y="26.7">TP2</text>
<text x="83.7" y="29.3">TP3</text>
<text x="27.7" y="30.5">GND</text>
<text x="40.4" y="31.8">TP4</text>
<text x="40.4" y="34.4">TP5</text>
<text x="83.7" y="31.8">TP4</text>
<text x="83.7" y="34.4">TP5</text>
<text x="149.8" y="35.6">TP3-1</text>
<text x="149.8" y="33.1">GND</text>
<text x="149.8" y="38.2">TP3-2</text>
<text x="149.8" y="40.7">GND</text>
<text x="20.1" y="45.8">P0_1</text>
<text x="65.9" y="45.8">P0_5</text>
<text x="149.8" y="43.3">TP3-3</text>
<text x="149.8" y="45.8">TP3-4</text>
<text x="27.7" y="53.4">TP3-2</text>
<text x="40.4" y="49.6">TP1</text>
<text x="40.4" y="52.2">TP2</text>
<text x="83.7" y="49.6">TP1</text>
<text x="83.7" y="52.2">TP2</text>
<text x="149.8" y="48.3">GND</text>
<text x="27.7" y="56">GND</text>
<text x="40.4" y="54.7">TP3</text>
<text x="40.4" y="57.3">TP4</text>
<text x="40.4" y="59.8">TP5</text>
<text x="83.7" y="54.7">TP3</text>
<text x="83.7" y="57.3">TP4</text>
<text x="83.7" y="59.8">TP5</text>
<text x="20.1" y="71.2">P0_2</text>
<text x="65.9" y="71.2">P0_6</text>
<text x="40.4" y="75.1">TP1</text>
<text x="40.4" y="77.6">TP2</text>
<text x="83.7" y="75.1">TP1</text>
<text x="83.7" y="77.6">TP2</text>
<text x="124.4" y="73.8">P2_0</text>
<text x="27.7" y="78.9">TP3-3</text>
<text x="27.7" y="81.4">GND</text>
<text x="40.4" y="80.2">TP3</text>
<text x="40.4" y="82.7">TP4</text>
<text x="83.7" y="80.2">TP3</text>
<text x="83.7" y="82.7">TP4</text>
<text x="124.4" y="84">P2_1</text>
<text x="40.4" y="85.2">TP5</text>
<text x="83.7" y="85.2">TP5</text>
<text x="20.1" y="91.6">P0_3</text>
<text x="65.9" y="94.2">P0_7</text>
<text x="124.4" y="94.1">P2_2</text>
<text x="27.7" y="101.8">TP3-4</text>
<text x="40.4" y="98">TP1</text>
<text x="40.4" y="100.5">TP2</text>
<text x="83.7" y="98">TP1</text>
<text x="83.7" y="100.5">TP2</text>
<text x="27.7" y="104.3">GND</text>
<text x="40.4" y="103.1">TP3</text>
<text x="40.4" y="105.6">TP4</text>
<text x="83.7" y="103.1">TP3</text>
<text x="83.7" y="105.6">TP4</text>
<text x="124.4" y="104.3">P2_3</text>
<text x="40.4" y="108.1">TP5</text>
<text x="83.7" y="108.1">TP5</text>
<text x="20.1" y="114.5">P1_0</text>
<text x="65.9" y="114.5">P1_4</text>
<text x="124.4" y="114.5">P2_4</text>
<text x="20.1" y="122.1">P1_1</text>
<text x="65.9" y="122.1">P1_5</text>
<text x="124.4" y="124.7">P2_5</text>
<text x="20.1" y="129.8">P1_2</text>
<text x="65.9" y="129.8">P1_6</text>
<text x="20.1" y="137.4">P1_3</text>
<text x="65.9" y="137.4">P1_7</text>
<text x="124.4" y="134.9">P2_6</text>
<text x="30.2" y="147.6">Pa1_0</text>
<text x="73.5" y="147.6">Pa1_2</text>
<text x="96.9" y="148.9">+5V</text>
<text x="124.4" y="145">P2_7</text>
<text x="30.2" y="152.7">Pa1_1</text>
<text x="73.5" y="152.7">Pa1_3</text>
<text x="30.2" y="160.3">Pa0_0</text>
<text x="30.2" y="170.5">Pa0_1</text>
<text x="7.8" y="174.3">+5V</text>
<text x="30.2" y="180.7">Pa0_2Restart</text>
</g>
<g font-size="2.3">
<text x="232" y="22.9">GND</text>
<text x="271.5" y="22.9">GND</text>
<text x="232.8" y="28">+5V</text>
<text x="240.7" y="24.2">1</text>
<text x="240.7" y="29.3">2</text>
<text x="265.4" y="29.3">31</text>
<text x="265.4" y="24.2">32</text>
<text x="271.5" y="28">+5V</text>
<text x="158.2" y="33.1">GND</text>
<text x="159.5" y="35.6">AI0</text>
<text x="166.9" y="34.4">1</text>
<text x="176.3" y="34.4">17</text>
<text x="182.4" y="33.1">P0.0</text>
<text x="182.4" y="35.6">P0.1</text>
<text x="232.8" y="33.1">P1.7</text>
<text x="240.7" y="34.4">3</text>
<text x="265.4" y="34.4">30</text>
<text x="271.5" y="33.1">P1.3</text>
<text x="158.2" y="40.7">GND</text>
<text x="159.5" y="38.2">AI4</text>
<text x="166.9" y="36.9">2</text>
<text x="166.9" y="39.5">3</text>
<text x="166.9" y="42">4</text>
<text x="176.3" y="36.9">18</text>
<text x="176.3" y="39.5">19</text>
<text x="176.3" y="42">20</text>
<text x="182.4" y="38.2">P0.2</text>
<text x="182.4" y="40.7">P0.3</text>
<text x="232.8" y="38.2">P1.6</text>
<text x="240.7" y="39.5">4</text>
<text x="265.4" y="39.5">29</text>
<text x="271.5" y="38.2">P1.2</text>
<text x="159.5" y="43.3">AI1</text>
<text x="159.5" y="45.8">AI5</text>
<text x="166.9" y="44.5">5</text>
<text x="166.9" y="47.1">6</text>
<text x="176.3" y="44.5">21</text>
<text x="176.3" y="47.1">22</text>
<text x="182.4" y="43.3">P0.4</text>
<text x="182.4" y="45.8">P0.5</text>
<text x="232.8" y="43.3">P1.5</text>
<text x="240.7" y="44.5">5</text>
<text x="265.4" y="44.5">28</text>
<text x="271.5" y="43.3">P1.1</text>
<text x="158.2" y="48.3">GNG</text>
<text x="159.5" y="50.9">AI2</text>
<text x="159.5" y="53.4">AI6</text>
<text x="166.9" y="49.6">7</text>
<text x="166.9" y="52.2">8</text>
<text x="176.3" y="49.6">23</text>
<text x="176.3" y="52.2">24</text>
<text x="182.4" y="48.3">P0.6</text>
<text x="182.4" y="50.9">P0.7</text>
<text x="182.4" y="53.4">P1.0</text>
<text x="232" y="53.4">GND</text>
<text x="232.8" y="48.3">P1.4</text>
<text x="240.7" y="49.6">6</text>
<text x="265.4" y="49.6">27</text>
<text x="271.5" y="53.4">GND</text>
<text x="271.5" y="48.3">P1.0</text>
<text x="158.2" y="56">GND</text>
<text x="159.5" y="58.5">AI3</text>
<text x="166.9" y="54.7">9</text>
<text x="166.9" y="57.3">10</text>
<text x="166.9" y="59.8">11</text>
<text x="176.3" y="54.7">25</text>
<text x="176.3" y="57.3">26</text>
<text x="176.3" y="59.8">27</text>
<text x="182.4" y="56">P1.1</text>
<text x="182.4" y="58.5">P1.2</text>
<text x="232" y="58.5">GND</text>
<text x="240.7" y="54.7">7</text>
<text x="240.7" y="59.8">8</text>
<text x="265.4" y="59.8">25</text>
<text x="265.4" y="54.7">26</text>
<text x="271.5" y="58.5">GND</text>
<text x="158.2" y="63.6">GND</text>
<text x="159.5" y="61.1">AI7</text>
<text x="166.9" y="62.4">12</text>
<text x="166.9" y="64.9">13</text>
<text x="176.3" y="62.4">28</text>
<text x="176.3" y="64.9">29</text>
<text x="182.4" y="61.1">P1.3</text>
<text x="182.4" y="63.6">PFI0</text>
<text x="232.8" y="63.6">P2.7</text>
<text x="240.7" y="64.9">9</text>
<text x="265.4" y="64.9">24</text>
<text x="271.5" y="63.6">P0.7</text>
<text x="158.2" y="71.2">GND</text>
<text x="158.7" y="66.2">AO0</text>
<text x="158.7" y="68.7">AO1</text>
<text x="166.9" y="67.4">14</text>
<text x="166.9" y="70">15</text>
<text x="176.3" y="67.4">30</text>
<text x="176.3" y="70">31</text>
<text x="182.4" y="66.2">+2.5V</text>
<text x="182.4" y="68.7">+5V</text>
<text x="182.4" y="71.2">GND</text>
<text x="232.8" y="68.7">P2.6</text>
<text x="240.7" y="70">10</text>
<text x="265.4" y="70">23</text>
<text x="271.5" y="68.7">P0.6</text>
<text x="166.9" y="72.5">16</text>
<text x="176.3" y="72.5">32</text>
<text x="232.8" y="73.8">P2.5</text>
<text x="240.7" y="75.1">11</text>
<text x="265.4" y="75.1">22</text>
<text x="271.5" y="73.8">P0.5</text>
<text x="232.8" y="78.9">P2.4</text>
<text x="232.8" y="84">P2.3</text>
<text x="240.7" y="80.2">12</text>
<text x="265.4" y="80.2">21</text>
<text x="271.5" y="84">P0.3</text>
<text x="271.5" y="78.9">P0.4</text>
<text x="232.8" y="89.1">P2.2</text>
<text x="240.7" y="85.2">13</text>
<text x="265.4" y="85.2">20</text>
<text x="271.5" y="89.1">P0.2</text>
<text x="232.8" y="94.1">P2.1</text>
<text x="240.7" y="90.3">14</text>
<text x="240.7" y="95.4">15</text>
<text x="265.4" y="95.4">18</text>
<text x="265.4" y="90.3">19</text>
<text x="271.5" y="94.1">P0.1</text>
<text x="232.8" y="99.3">P2.0</text>
<text x="240.7" y="100.5">16</text>
<text x="265.4" y="100.5">17</text>
<text x="271.5" y="99.3">P0.0</text>
<text x="39.6" y="124.7">15V</text>
<text x="47.3" y="126">1</text>
<text x="85.5" y="124.7">15V</text>
<text x="93.1" y="126">1</text>
<text x="38.6" y="129.8">GND</text>
<text x="47.3" y="131">2</text>
<text x="84.5" y="129.8">GND</text>
<text x="93.1" y="131">2</text>
<text x="38.6" y="155.2">GND</text>
<text x="39.4" y="150.1">+5V</text>
<text x="47.3" y="151.4">1</text>
<text x="84.5" y="155.2">GND</text>
<text x="85.2" y="150.1">+5V</text>
<text x="93.1" y="151.4">1</text>
<text x="47.3" y="156.5">2</text>
<text x="93.1" y="156.5">2</text>
<text x="202" y="178.1">Title</text>
<text x="202" y="185.8">Size</text>
<text x="214.7" y="185.8">Number</text>
<text x="265.6" y="185.8">Revision</text>
<text x="203.3" y="189.6">A4</text>
<text x="202" y="193.4">Date:</text>
<text x="202" y="195.9">File:</text>
<text x="213.5" y="193.4">2009-10-31</text>
<text x="213.5" y="195.9">J:\EBM-AH478\circuit\Test1.SchDoc</text>
<text x="252.9" y="193.4">Sheet</text>
<text x="252.9" y="195.9">Drawn By:</text>
<text x="260" y="193.4">of</text>
</g>
</svg>
